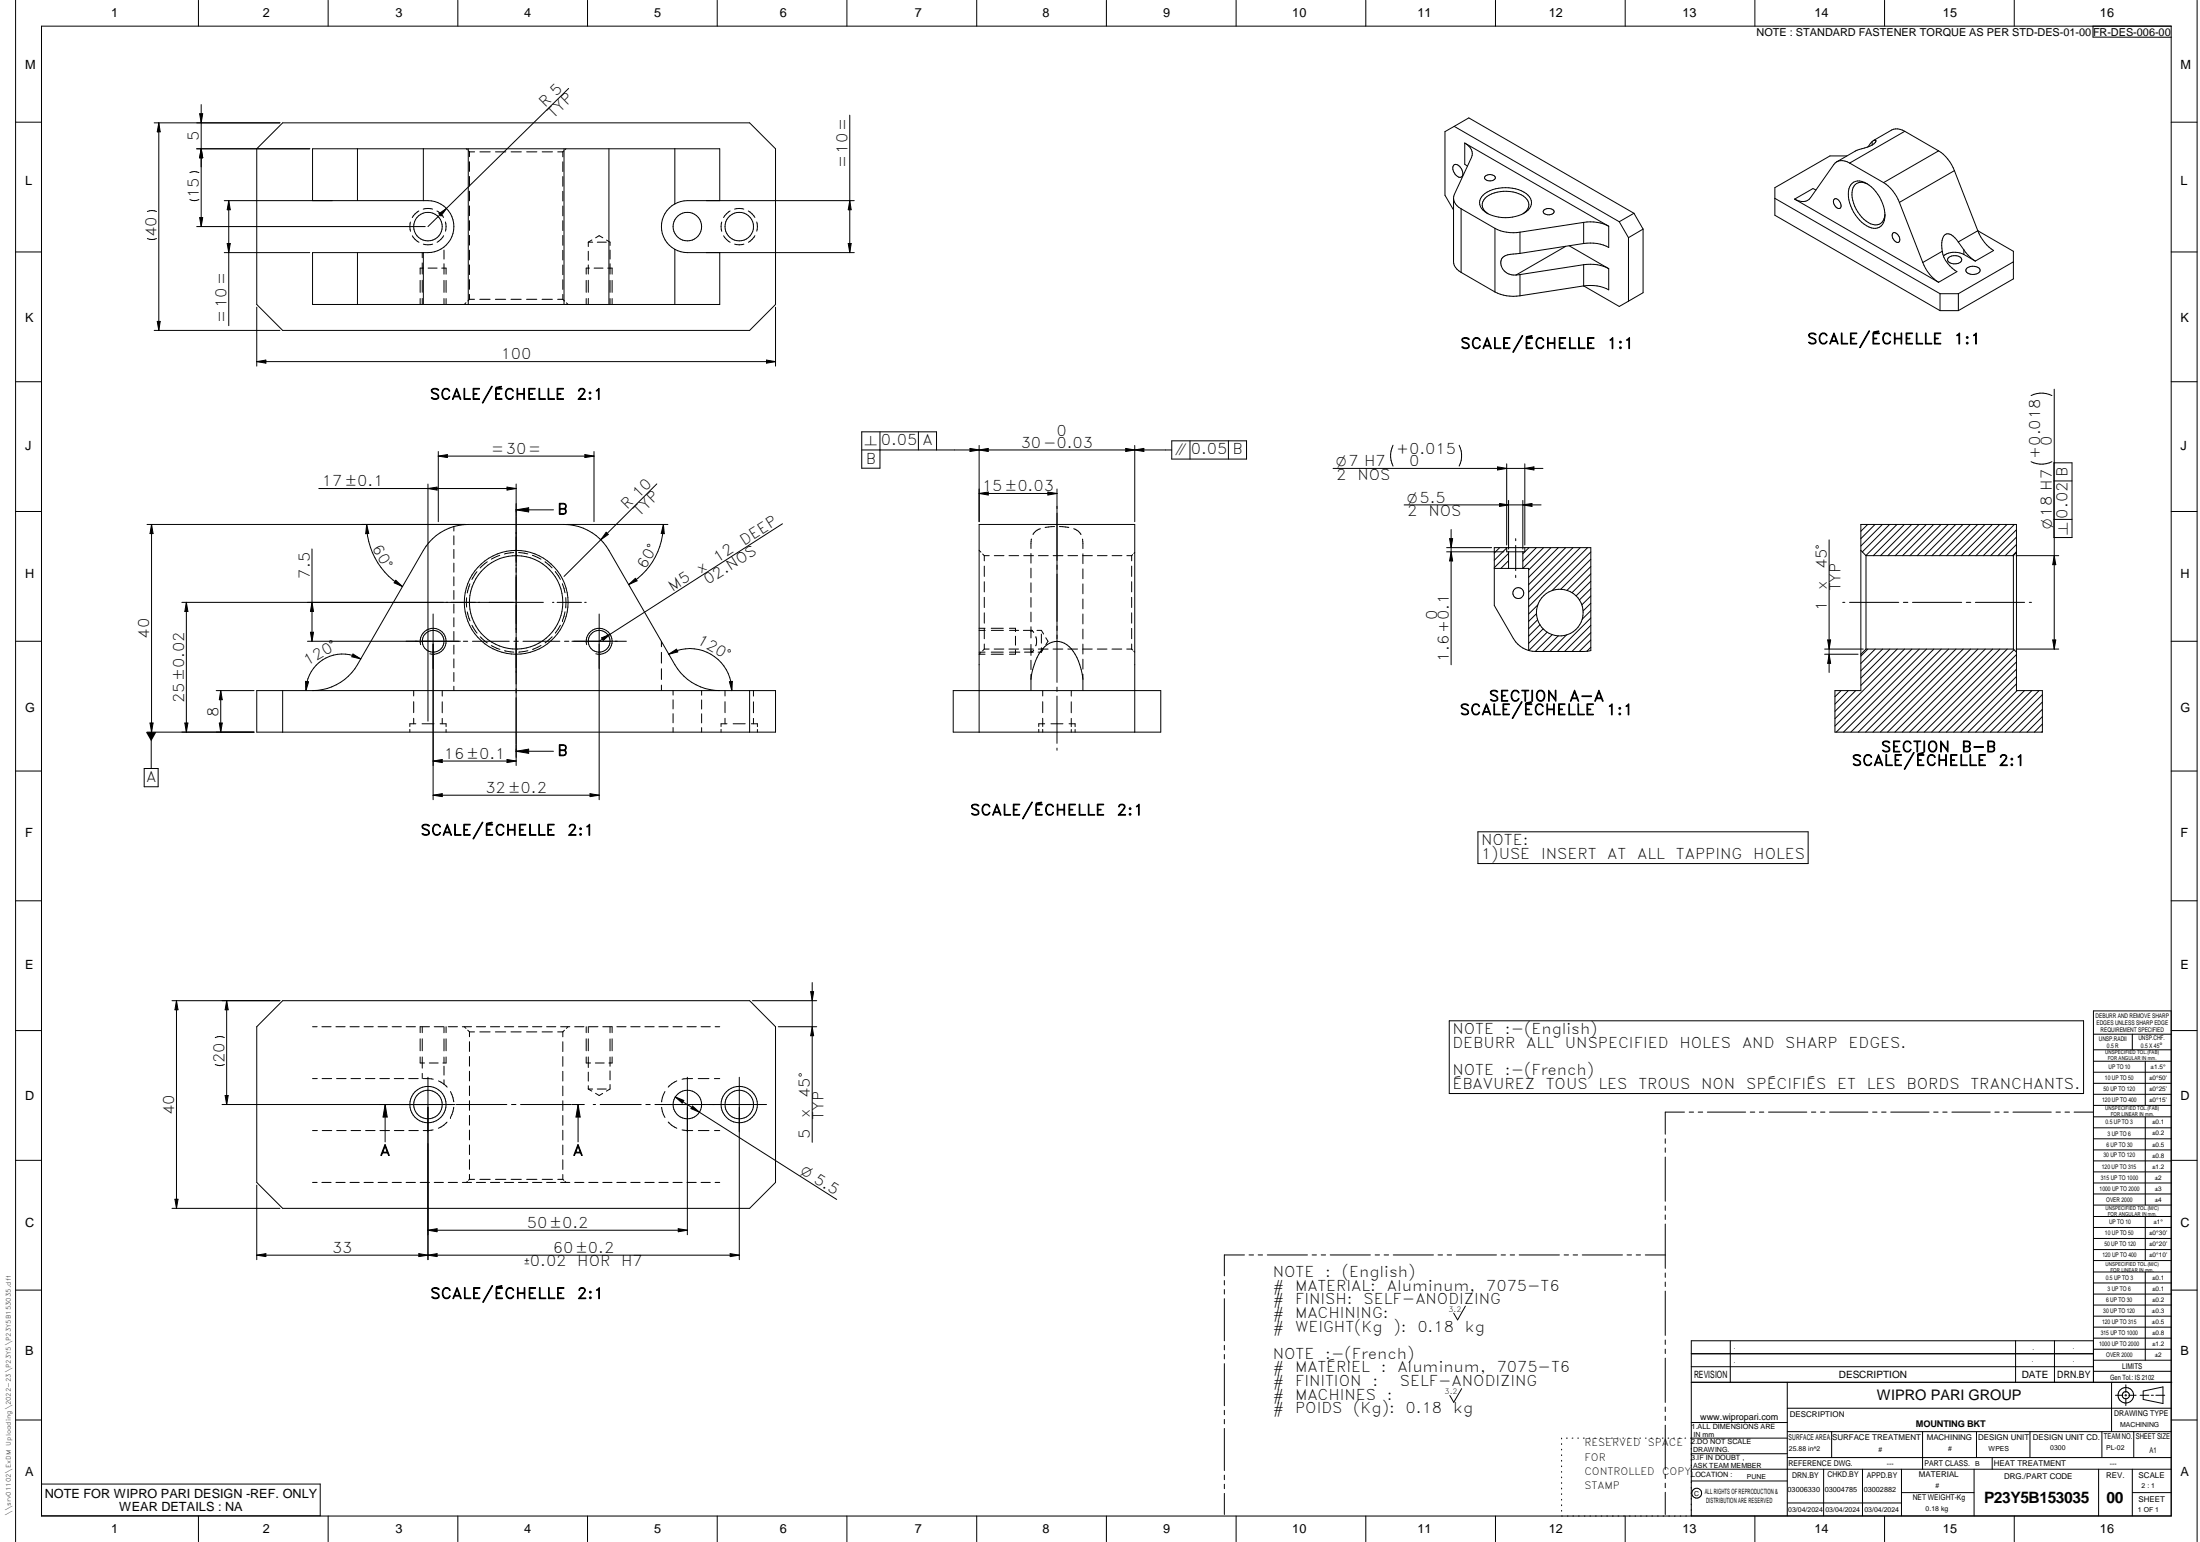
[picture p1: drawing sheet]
<svg xmlns="http://www.w3.org/2000/svg" width="848mm" height="594mm" viewBox="0 0 848 594" stroke-linecap="round" stroke-linejoin="round" font-family="sans-serif">
<g fill="none" stroke="#000" stroke-width=".39">
<path d="M6 .1v593.9M16 10.1h821v574h-821zM76.5 .1v10M126.5 .1v10M176.5 .1v10M226.5 .1v10M276.5 .1v10M326.5 .1v10M376.5 .1v10M426.5 .1v10M476.5 .1v10M526.5 .1v10"/>
<path d="M576.5 .1v10M626.5 .1v10M676.5 .1v10M726.5 .1v10M776.5 .1v10M806.8 10.1v4.2l30.2 .1M847 .1v593.9M219.2 34.1l-54.2 53.2M6 47.1h10M59.4 47.3h48.5M61.2 47.3v80M61.2 47.3l.6 3.5h-1.2z"/>
<path d="M75.8 57.3h43.6M77 43.8h1.1l-.5 3.5zM77.6 40.3v47M77.6 57.3l.5 3.5h-1.1zM99 57.3l10-10h180l10 10v60l-10 10h-180l-10-10zM137.8 57.3v20M163.2 57.3h-42.7v20h42.7M163.2 57.3h96.9M163.2 57.3v20M179.8 57.3l.3 .4M180.5 57.3v60M180.6 58.1l.4 .4"/>
<path d="M181 58.5v1.9M181 58.5h2M185 58.5h4M191 58.5h4M197 58.5h4M203 58.5h4M209 58.5h4M215 58.5h2M217 58.5v1.9M217.3 58.1l-.3 .4M217.4 57.3v60M218.2 57.3l-.4 .4"/>
<path d="M234.7 57.3v60M260.1 57.3h17.4v20M260.1 57.3v21.3M327.6 44.4v52.9M560.6 48.7l-3.6 2v24.5l3.3 5.7M560.6 48.7l5.6-3.3 63.7 36.8M560.6 48.7l63.6 36.7M564.6 55.1v8.2l1.1 .7M564.6 55.1l55.5 32.1M564.6 55.1a4.4 4.4 0 0 1 2.6 5.6l-6.5 14.1-.4 1.6M721.7 54.5l-1.6 2.1M721.7 55.9l-6.2 2.1-7.5 4.4"/>
<path d="M721.7 54.5v1.4M722.2 54.2l.6-.2 .3 .4-1.4 1.5M722.2 54.2l-.5 .3M734.3 50.6l13 7.5M734.3 50.6l-21.3 12.2M734.3 50.6l-1.9-.8a4.3 4.3 0 0 0-3.2 .3l-7.1 4.1M747.3 58.1l-21.2 12.3M747.3 58.1a15.5 15.5 0 0 1 6.1 7.6M837 47.1h10M73.2 66.5a3.8 3.8 0 0 1 3.5 0M76.7 76.9a3.8 3.8 0 0 1-3.5 0M86.4 77.3h41.7"/>
<path d="M88.2 77.3l.6 3.5h-1.2zM88.2 77.3v48.2M163.2 77.3a10.1 10.1 0 0 1 11.8 10 10.1 10.1 0 0 1-11.8 10M181 62.3v3.7M181 68v3.7M181 73.7v3.7M181 79.3v3.8M217 62.4v3.7M217 68v3.8M217 73.7v3.7M217 79.4v3.7M260.1 78.6a10 10 0 0 0 0 17.5"/>
<path d="M327.6 77.3l.5 3.5h-1.1zM329.3 77.3h-64.3a10.3 10.3 0 0 0-4.9 1.3M560.3 76.4v24.4a5.1 5.1 0 0 0 2.9 4.1M560.3 63.7a1.68 1.68 0 0 1 2.6 .6 2.58 2.58 0 0 1 .3 4 3.4 3.4 0 0 1-2.9-4.6zM560.3 76.4a5 5 0 0 0 2.9 4M571.7 75.2a14.5 14.5 0 0 1 17.3 0 4.1 4.1 0 0 1-1.6 7 14.8 14.8 0 0 1-15.7-1.2 3.8 3.8 0 0 1 0-5.8zM572.6 67.8a2.57 2.57 0 0 1 3.9 .7 2.42 2.42 0 0 1-4.2 0zM684.2 76.4l63.7 36.8M691.8 76.7l55.5 32.1M700 73.2l-1.1-.6-7.1 4.1M707 76.9a1.35 1.35 0 0 1 2.1 .7l.5 1.1a1.11 1.11 0 0 1-.3 1.6 1.11 1.11 0 0 1-1.6-.5l-.9-1.6zM708 62.4l-1.1 1-9 12.8a4.4 4.4 0 0 1-6.1 .5"/>
<path d="M708 62.4a4.9 4.9 0 0 1 5 .4M712 60.1h-6.6l-21.2 12.2v10.6l63.7 36.8M713 62.8l13.1 7.6M714 70.7a5 5 0 0 1 6.5 .6 14.9 14.9 0 0 1 5.9 13.6 4.1 4.1 0 0 1-6.8 2.1 14.8 14.8 0 0 1-6.9-14.2zM719.9 70.9a3.7 3.7 0 0 0-4-.3 3.7 3.7 0 0 0-1.9 3.5 13.2 13.2 0 0 0 8 12.4 3.6 3.6 0 0 0 4.6-4M726.1 70.4a15.5 15.5 0 0 1 6.1 7.6M732.2 78l9 23.1M753.4 65.7l-21.2 12.3M753.4 65.7l9 23.2M6 97.1h10M56.8 81.5a4.2 4.2 0 0 1 3.5 0M56.8 91.9a4.2 4.2 0 0 0 3.5 0"/>
<path d="M75.8 87.3h88.1M77 83.8h1.1l-.5 3.5zM86.4 97.3h33M87.6 93.8h1.2l-.6 3.5zM137.8 97.3v20M158.2 85.6l-.2 1.7 .2 1.8M159 90.8l1 1.4 1.5 1.1M161.5 81.3l-1.5 1.1-1.1 1.4M162.8 97.3v2M163.2 80.6l1.8-.3 1.8 .3M163.2 97.3h-42.7v20h42.7M163.2 97.3v20"/>
<path d="M166.8 94.1l-1.8 .2-1.8-.2M168.4 81.3l1.5 1.1 1.1 1.4M169.2 82.3l2.9-2-2.1 2.9zM171 90.8l-1.1 1.4-1.4 1.1M171.2 96.4v3.4M171.7 85.5l.3 1.8-.3 1.8M181 85v3.8M181 90.7v3.7M181 96.4v3.7M217 85v3.8M217 90.7v3.8M217 96.4v3.8"/>
<path d="M226.8 93.3h1.7M226.8 93.3v1.7M226.8 96.8v3.5M228.2 92.5l-1.4 .8M230.3 93.3h3.4M232.4 91.6l-1.4-.8-1.4 .8M233.8 92.5l1.4 .8v1.3M235.2 96.4v3.4M260.1 96.1v21.2M260.1 96.1a10.3 10.3 0 0 0 4.9 1.2h64.3M277.5 97.3v20h-17.4M278.2 85.6l-.2 1.7 .2 1.8"/>
<path d="M278.9 90.8l1.1 1.4 1.5 1.1M281.4 81.3l-1.4 1.1-1.1 1.4M283.2 80.6l1.8-.3 1.7 .3M286.8 94.1l-1.8 .2-1.8-.2M288.5 81.3l1.4 1.1 1.1 1.4M291 90.8l-1.1 1.4-1.4 1.1M291.7 85.5l.3 1.8-.3 1.8M327 93.8h1.1l-.5 3.5zM563.2 80.4v24.5M563.2 80.4l13.1 7.6M576.3 88v24.5M576.3 88a15.6 15.6 0 0 0 9.6 1.5"/>
<path d="M585.9 97.6l-1.5 .2a6.5 6.5 0 0 0-5.4 1.8 4.8 4.8 0 0 0 5.4 6.4M585.9 89.5v8.1M587.1 82.4a3.8 3.8 0 0 0 2.3-3.4 3.8 3.8 0 0 0-2.1-3.4 13.2 13.2 0 0 0-14.8 .7 3.7 3.7 0 0 0 1.2 6.1M595.2 80.9a2.66 2.66 0 0 1 3.9 .6 2.42 2.42 0 0 1-4.2 0zM603.5 94.9l-19.1 11.1M604.9 94.7l15.2 8.8M610.5 85.7v8.1M610.5 93.8l-24.6 3.8M610.5 85.7a15.6 15.6 0 0 1 9.6 1.5M610.5 85.7l-24.6 3.8M620.1 87.2v8.1a15.2 15.2 0 0 0-9.6-1.5M624.2 85.4l3.6 6.2"/>
<path d="M627.8 91.6v24.4M629.9 82.2l-5.7 3.2M629.9 82.2l3.5 6.1M633.4 88.3l-5.6 3.3M633.4 88.3v24.5l-5.6 3.2M729.6 89.9a1.45 1.45 0 0 1 2.2 .7l.5 1.1a1.11 1.11 0 0 1-.4 1.6 1.11 1.11 0 0 1-1.5-.5l-.9-1.5zM748.7 96.8a11.8 11.8 0 0 0 5.7 7.8l-7.1 4.2M748.7 96.8l-7.5 4.3M751 99.5a3.7 3.7 0 0 1 5.2 .2 1.87 1.87 0 0 1-2.5 1.9l-1.9-.3a1.27 1.27 0 0 1-.8-1.8zM754.9 93.2l-2-2.2a2.35 2.35 0 0 0-2.7-.8 2.35 2.35 0 0 0-1.5 2.4v4.2M754.9 93.2l2.1 3.1M757 98l4.4 2.6"/>
<path d="M757 96.3v1.7M757 98a7.3 7.3 0 0 0-7.8 .6M757 96.3l1.7 2 2.7 2.3M762.4 88.9l13.7 7.9v10.6l-21.2 12.3M762.4 88.9l-7.5 4.3M762.4 88.9a15.5 15.5 0 0 0 6.1 7.6l-7.1 4.1M837 97.1h10M99 118.4v22.7M162 108v4.6M162 115v2.3M162.8 101.3v4.3M162.8 108v4.6"/>
<path d="M162.8 115v2.3M163.2 117.3h96.9M163.2 103.3h-1.2v2.3M165 103.3h3.5M170.3 103.3h1.7v2.3M171.2 101.6v4M171.2 108v4.6M171.2 115v2.3M172 108v4.6M172 115v2.3M179.6 116.6l-.6 .7M181 102.1v3.7"/>
<path d="M181 107.7v3.8M181 113.4v1.9M181 115.3h1.9M181 115.3l-.7 .7M185 115.3h3.9M191 115.3h3.9M197 115.3h3.9M203 115.3h3.9M209 115.3h3.9M215 115.3h2M217 115.3l.6 .7M217 102.1v3.7"/>
<path d="M217 107.8v3.7M217 113.5v1.8M218.4 116.7l.6 .6M226 108v4.6M226 115v2.3M226.8 102.1v3.5M226.8 108v4.6M226.8 115v2.3M227.2 103.3h-1.2v2.3M229 103.3h3.5M234.3 103.3h1.7v2.3M235.2 101.6v4"/>
<path d="M235.2 108v4.6M235.2 115v2.3M236 108v4.6M236 115v2.3M299 118.4v22.7M563.2 104.9l13.1 7.6M576.3 112.5a15.6 15.6 0 0 0 9.6 1.5M585.9 105.8v8.2M585.9 105.8l-1.5 .2M610.5 102v8.2M610.5 102a15.2 15.2 0 0 1 9.6 1.5M610.5 102l-24.6 3.8"/>
<path d="M610.5 110.2l-24.6 3.8M610.5 110.2l13.7 7.9 3.6-2.1M620.1 103.5v8.2a15.2 15.2 0 0 0-9.6-1.5M741.2 101.1a15.5 15.5 0 0 0 6.1 7.7M747.9 113.2v6.5M747.9 113.2h7M747.9 119.7h7M754.9 113.2v6.5M758.1 103.4a3.6 3.6 0 0 1 5.2 .6 2.65 2.65 0 0 1-3.6 1.7l-.6-.2a1.29 1.29 0 0 1-1.1-.8 1.29 1.29 0 0 1 .1-1.3zM776.1 100.9l-21.2 12.3M59.4 127.3h48.5M60.6 123.8h1.2l-.6 3.5z"/>
<path d="M99 139.3l3.5-.6v1.2zM99 139.3h200M295.5 138.7l3.5 .6-3.5 .6zM6 147.1h10M791 152.4a9 9 0 0 0-8 0M791.9 149.9v100.2M837 147.1h10M169 175.7l3.5-.6v1.2zM169 175.7h60M169 173.9v27.1M225.5 175.1l3.5 .6-3.5 .6zM229 173.9v27.1"/>
<path d="M332.2 173.4h119.5M339.2 166.4v14h-7v-14h28.8v7M354 166.4v7M373.9 172.8l7.1 1.1v-1.1l-7.1 1.1zM377.4 171.6v29.4M434 172.8v1.1l6.9-1.1v1.1zM437.4 171.6v29.4M451.7 169.8h28.8v7.1h-28.8zM458.7 169.8v7.1M473.5 169.8v7.1M537 171.5a9 9 0 0 0 0 8.1M562.5 171.5a9 9 0 0 1 0 8.1"/>
<path d="M577.3 179.9l3.5 .6-3.5 .6zM580.8 178.7v31.3M587.8 178.7v31.3M791 177.9a9 9 0 0 1-8 0M791.8 178.3h6.9v28.8h-6.9zM6 197.1h10M122.9 188.2h76.1M165 186.5v91.3M165 188.2l3.5-.5v1.1zM195.5 187.7l3.5 .5-3.5 .6zM199 186.5v108.4M199 196.4h14.4"/>
<path d="M199 196.4l4.8-.8v1.6zM253.2 186.4l-35.8 35.7M377.4 190.1l3.6-.5v1.1zM377.4 190.1h30.1M403.9 189.6l3.6 .5-3.6 .6zM407.5 188.4v74.5M513.9 180.5h80.9M541.3 194.5h52.8M578.1 194l3.4 .5-3.4 .6zM581.5 192.8v18.7M587 194.5l3.5-.5 .1 1.1zM587 192.8v18.7"/>
<path d="M587.8 180.5l3.5-.6v1.2zM791.8 185.3h6.9M837 197.1h10M56.7 202.1h122.8M58.4 202.1l.6 3.5h-1.2zM58.4 202.1v80M120.3 211.5v35.6M141.4 202.1a27.7 27.7 0 0 0 13.8 23.9M141.4 202.1l.8 3.4-1.2 .1zM174.9 202.9l5.6-.8h36.9a20.2 20.2 0 0 1 17.3 9.9l25.4 44.1a20.1 20.1 0 0 0 17.4 10M174.9 202.9a20 20 0 0 0-11.7 9.1l-25.4 44.1a20.1 20.1 0 0 1-17.3 10M175 202.9v1.7"/>
<path d="M175 206.4v3.5M175 211.7v3.4M175 217v3.4M187.8 216.5l-2.7 2.3M192.7 214l-3.3 1.4M198 212.9l-3.6 .5M199.9 212.9l3.6 .5M205.2 214l3.3 1.4M210.1 216.5l2.7 2.3M218.5 202.1h39M233.7 205.1l.8 .8-2.9 2zM255.7 202.1a26.8 26.8 0 0 1-13.3 23.1"/>
<path d="M255.7 202.1l.4 3.5-1.2-.1zM301.6 201.8l-70.6 45.3M377.4 212l.7 .7M378.8 213.4l.6 .7M379.4 214.1v2M379.4 218.1v4M379.4 214.1h1.9M383.3 214.1h3.7M389 214.1h3.7M394.6 214.1h3.8M397.4 213.2v3.8M397.4 218.9v3.7"/>
<path d="M397.6 207.6l-.2 3.7M400.3 214.1h3.8M401.1 203.7l-1.9 1-1 1.2M406 214.1h3.7M406.5 202.9l-3.6 .3M408.4 202.9l3.6 .3M411.7 214.1h3.7M413.9 203.7l1.8 1 1 1.2M417.3 207.7l.1 3.7M417.4 214.1h3.7M417.4 213.4v3.8M417.4 219.2v3.8"/>
<path d="M423 214.1h3.8M428.7 214.1h3.8M434.4 214.1h1.8M436.2 214.1v2M436.2 218.1v4M436.6 213.7l-.4 .4M437.4 212.9l-.3 .3M557.7 212.6h22.1M557.7 211h17.3M558.8 207.5h1.2l-.6 3.5zM559.4 212.6l.6 3.5h-1.2zM559.4 204v52.1"/>
<path d="M576 219h13.3v31.6M576 211h37.2v39.7l-2.7 .3h-18.4a9.9 9.9 0 0 1-8.7-5l-7.4-12.7zM578.1 211l-2.1 2.1M580.8 211.1l-4.8 4.8M581.5 216l-2.9 3M581.5 218.9l-.1 .1M581.5 213.2l-5.5 5.5M581.5 212.6v6.4M584.3 207.5v.8M584.3 210.1v9.7M587.8 211v1.6h-7v-1.6M589.4 211l-2.4 2.4"/>
<path d="M592.2 211l-5.2 5.2M595 211l-8 8v-6.4M597.9 211l-8.6 8.6M600.7 211l-11.4 11.4M603.5 211l-14.2 14.3M606.4 211l-17.1 17.1M609.2 211l-19.9 19.9M612 211l-22.7 22.7M613.2 218.3l-9.1 9.2M613.2 215.5l-11.6 11.5M613.2 212.6l-14.9 14.9M705.1 208v51.1"/>
<path d="M717.3 202.1h60v64h10v16h-80v-16h10zM717.3 212l2 2.1M719.3 214.1h56.8M719.3 214.1v36M720 202.1l-2.7 2.6M722.8 202.1l-5.5 5.4M725.6 202.1l-8.3 8.3M728.4 202.1l-10.5 10.5M731.3 202.1l-12 11.9M734.1 202.1l-12 12M736.9 202.1l-12 12M739.8 202.1l-12 12"/>
<path d="M742.6 202.1l-12 12M745.4 202.1l-12 12M748.2 202.1l-11.9 12M751.1 202.1l-12 12M753.9 202.1l-12 12M756.7 202.1l-12 12M759.5 202.1l-11.9 12M762.4 202.1l-12 12M765.2 202.1l-12 12M768.1 202.1l-12.1 12M770.9 202.1l-12 12M773.7 202.1l-12 12"/>
<path d="M776.1 214.1v36M776.5 202.1l-12 12M777.2 214.1h16.4M777.3 212.9l-1.2 1.2M777.3 209.8l-4.3 4.3M777.3 204.1l-9.9 10M777.3 206.9l-7.1 7.2M777.3 212.6l-1.5 1.5M791.8 200.1h6.9M791.9 214.1l.6 3.5h-1.2zM70.1 232.1h139.4M71.8 232.1v50"/>
<path d="M71.8 232.1l.6 3.5h-1.2zM120.3 232.1l.6 3.5h-1.2zM152.6 223.6l2.6 2.4-3.3-1.5zM167 236.6v71.5M175 222.2v3.5M175 227.5v3.4M175 232.7v3.5M175 238v3.5M179.9 230.3v3.6M180.1 235.8l1.1 3.4M181.1 225l-1 3.4M183.9 220.3l-2 3"/>
<path d="M213 232.1h.5M214 220.2l2 3M214.8 232.1h9.4M216.8 224.9l1 3.5M216.8 239.1h.1M217.8 235.7l-1 3.4M218.1 230.3v3.5M218.1 233.8h.1M225.4 232.1h.6M231 236.6v71.5M242.4 225.2l2.5-2.4 .7 1zM379.4 224.1v3.9"/>
<path d="M379.4 230.1v4M379.4 236.1v4M397.4 224.5v3.8M397.4 230.2v3.7M397.4 235.8v3.8M417.4 225v3.8M417.4 230.8v3.8M417.4 236.6v3.8M436.2 224.1v3.9M436.2 230.1v4M436.2 236.1v4M584.3 221.6v.9"/>
<path d="M592.3 236.4l-3 3M592.8 238.8l-3.5 3.4M592.8 233l-3.5 3.6M613.2 226.8l-4.4 4.3M613.2 229.6l-3.4 3.4M613.2 223.9l-5.6 5.7M613.2 221.1l-7.2 7.2M613.2 232.4l-3 3M613.2 235.2l-3.3 3.4M613.2 238.1l-12.9 12.9M710.4 232.1h.8M713 232.1h18.9"/>
<path d="M733.7 232.1h1.8M737.2 232.1h19M758 232.1h1.7M761.5 232.1h19M782.3 232.1h.8M6 247.1h10M118.5 247.1h59M119.7 243.6h1.2l-.6 3.5zM136.1 252l3 1.9-3.5-.9zM139.1 253.9a14.1 14.1 0 0 0-21.2 12.2M162.1 248.4a5 5 0 0 1 4.4-6.3 5 5 0 0 1 5.4 5.4 5 5 0 0 1-6.2 4.4M175 243.3v3.5"/>
<path d="M175 248.5v3.5M175 253.8v3.5M175 259.1v3.5M178.6 247.1h1.7M181.9 240.9l2 3M182.1 247.1h14.2M185.1 245.3l2.7 2.4M189.4 248.7l3.3 1.5M194.5 250.7l3.6 .5M198.1 247.1h1.7M201.6 247.1h14.2M203.5 250.7l-3.6 .5"/>
<path d="M208.6 248.7l-3.3 1.5M212.9 245.3l-2.8 2.4M216 240.9l-1.9 3M217.6 247.1h1.7M220.5 247.1h21M226.1 248.4a5 5 0 0 1 4.4-6.3 5 5 0 0 1 5.5 5.4 5 5 0 0 1-6.3 4.4M231.9 245.7l3.3-1.3-2.7 2.4zM255 247.1v2.1M255 251.3v4.2M255 257.6v4.2M257.8 252.1l3-2 .5 1.1zM257.8 252.1a16.2 16.2 0 0 1 24.3 14"/>
<path d="M377.4 242.9h2.4M377.4 251.2h2.3M377.4 242.1h2.3M378.1 251.4l-.7 .7h2.3M379.4 250.1l-.6 .6M379.4 242.1v4M379.4 248.1v2M379.4 250.1h1.9M382.1 252.1h4.7M382.1 251.2h4.7M382.1 242.1h4.7M382.1 242.9h4.7"/>
<path d="M383.2 250.1h3.8M388.9 250.1h3.7M389.1 251.2h4M389.1 242.1h2.4v1.2M389.2 242.9h3.5M391.5 250.4v1.7h-2.4M391.5 245.1v3.5M394.5 242.9h3.4M394.6 250.1h3.8M394.9 251.2h3.5M397.4 243.4l.3-.5 .8 .8M397.4 241.5v4.3"/>
<path d="M397.4 248.3v4.2M397.4 254.4v3.6M397.4 259.8v6.3M398.5 250.5l-.7 .7h-.3l-.1-.5M399.3 245.3l.3 2.3-.3 1.2M399.8 242.9h1.6l.9 1.4M400.2 251.2h1.2M400.3 250.1h3.7M401.4 244.3v3.5M401.4 249.6v1.6M402.3 249.9l-.9 1.3M403.1 245.7l.9 1.4-.9 1.4"/>
<path d="M405.9 250.1h3.8M411.6 250.1h3.8M417.3 250.1h3.7M417.4 242.4v3.8M417.4 248.2v3.8M417.4 254v3.8M417.4 259.8v6.3M423 250.1h3.7M428.7 250.1h3.7M434.3 250.1h1.9M436.2 250.1l.4 .3M436.2 242.1v4"/>
<path d="M436.2 248.1v2M437 250.9l.4 .3M593.6 240.7l-4.3 4.4M594.9 242.3l-5.6 5.6M596.4 243.5l-7 7.1M598.3 244.5l-6.5 6.5M600.7 245l-6 6M603.9 244.6l-6.4 6.4M613.2 240.9l-10.1 10.1M613.2 249.4l-1.5 1.5M613.2 243.8l-7.2 7.2M613.2 246.6l-4.4 4.4"/>
<path d="M703.4 250.1h14.9M703.4 252.1h12.9M704.6 246.5h1.1l-.6 3.6zM705.1 252.1l.6 3.5h-1.1zM719.3 250.1h56.8M719.3 250.1l-2 2M720 250.1l-2.7 2.7M722.9 250.1l-5.6 5.5M725.7 250.1l-8.4 8.3M728.5 250.1l-11.2 11.1M731.4 250.1l-14.1 14M734.2 250.1l-26.9 26.8"/>
<path d="M737 250.1l-29.7 29.6M739.9 250.1l-32 32M742.7 250.1l-32.1 32M745.5 250.1l-32 32M748.3 250.1l-32 32M751.2 250.1l-32 32M754 250.1l-32 32M756.8 250.1l-32 32M759.6 250.1l-32 32M762.5 250.1l-32 32M765.3 250.1l-32 32M768.1 250.1l-32 32"/>
<path d="M770.9 250.1l-31.9 32M773.8 250.1l-32 32M776.1 250.1l1.2 1.1M776.4 250.3l-31.8 31.8M777.2 250.1h16.4M777.3 252.2l-29.9 29.9M777.3 255l-27 27.1M777.3 257.8l-24.2 24.3M791.3 246.5h1.2l-.6 3.6zM837 247.1h10M57.8 278.6h1.2l-.6 3.5zM71.2 278.6h1.2l-.6 3.5z"/>
<path d="M83.4 266.1h14.5M84.5 278.6h1.2l-.6 3.5zM85.1 266.1v16M85.1 266.1l.6 3.5h-1.2zM99 266.1h200v16h-200zM109 266.1v16M117.8 262.5l1.2 .2-1.1 3.4zM159.5 266.1v2M159.5 270.3v4.3M159.5 276.7v2.1M160.3 278.8h-2.3v1.1M162.7 278.8h4.6"/>
<path d="M169.7 278.8h2.3v1.2M170.5 266.1v2.1M170.5 270.4v4.2M170.5 276.8v2M175 264.4v1.7M255 263.9v2.2M259.5 266.1v1.7M259.5 269.6v3.5M259.5 275v3.5M270.5 266.1v1.7M270.5 269.7v3.5M270.5 275v3.5"/>
<path d="M279.5 266.1v2M279.5 270.3v4.3M279.5 276.7v2.1M280.2 278.8h-2.2v1.1M281.2 262.6l1.1-.1-.2 3.6zM282.6 278.8h4.7M289 266.1v16M289.6 278.8h2.4v1.2M290.4 266.1v2.1M290.4 270.4v4.2M290.4 276.8v2M367.5 266.1h80v16h-80z"/>
<path d="M397.4 261.7a19.3 19.3 0 0 1 6.2-13.3 6.9 6.9 0 0 1 10.1 2.6l1.4 2.3 1.1 2.8 1.2 5.6M402 266.1v2M402 270.3v4.3M402 276.7v3.2M402.7 278.8h-2.3v1.1M405.1 278.8h4.6M407.5 264.7v1.7M407.5 268.2v18.2M412.1 278.8h2.3v1.2M413 266.1v2.1M413 270.4v4.2M413 276.8v3.2"/>
<path d="M709.7 266.1l-2.4 2.3M712.5 266.1l-5.2 5.2M715.3 266.1l-8 8M777.3 260.6l-21.4 21.5M777.3 263.5l-18.6 18.6M777.6 266.1l-16 16M780.4 266.1l-16 16M783.3 266.1l-16.1 16M786 266.1l-15.9 16M787.3 278.9l-3.1 3.2M787.3 267.6l-14.4 14.5M787.3 270.5l-11.6 11.6"/>
<path d="M787.3 273.3l-8.7 8.8M787.3 276.1l-5.9 6M6 297.1h10M55.6 296.1h5.4v7h-5.4zM56.7 282.1h41.2M58.3 282.1v14M158 281v1.1M167 293.2h32M167 293.2l3.5-.6v1.2zM172 281.1v1M195.5 292.6l3.5 .6-3.5 .6zM199 289.4l4.8-.8v1.6z"/>
<path d="M199 289.4h14.4M259.5 280.3v1.8M270.5 280.3v1.8M278 281v1.1M292 281.1v1M400.4 281v1.1M402 281v1.1M407.5 288.2v.9M413 281.1v1M414.4 281.1v1M437.4 282.1v-80h-60v80M787.3 281.8l-.3 .3"/>
<path d="M837 297.1h10M167 306.4l3.5-.6v1.1zM167 306.4h64M227.5 305.8l3.5 .6-3.5 .5zM569.7 320.5h127.3v12.2h-127.3zM6 347h10M837 347h10M313.1 378.5v61.6M6 397h10M66.3 385.5h41.6M68 385.5v80M68 385.5l.6 3.5h-1.2z"/>
<path d="M83 399.8a3.9 3.9 0 0 1 3.5 0M87.4 385.5v40M87.4 385.5l.6 3.5h-1.2zM109 385.5h180l10 10.1v59.9l-10 10h-180l-10-10v-59.9zM120.5 395.6h1.8M124.1 395.6h3.5M129.5 395.6h3.6M134.9 395.6h3.6M140.3 395.6h3.6M145.8 395.6h3.5M151.2 395.6h3.5M156.5 395.6h3.6"/>
<path d="M162.8 395.6v2.2M165.6 395.6h-3.6v2.2M167.4 395.6h3.5M171.2 395.6v2.3M172 395.6v2.2M172.8 395.6h3.6M178.2 395.6h3.6M179 395.6l.6 .6M180.3 396.9l.7 .7M181 397.6h1.9M181 397.6v1.8M183.6 395.6h3.6"/>
<path d="M185 397.6h3.9M189.1 395.6h3.5M191 397.6h3.9M194.5 395.6h3.5M197 397.6h3.9M199.9 395.6h3.6M203 397.6h3.9M205.3 395.6h3.6M209 397.6h3.9M210.7 395.6h3.5M215 397.6h2M216.1 395.6h3.6"/>
<path d="M217 397.6v1.9M217.6 396.9l-.6 .7M219 395.6l-.7 .6M221.5 395.6h3.6M226 395.6v2.2M226.8 395.6v2.2M226.9 395.6h3.6M232.4 395.6h3.5l.1 2.2M235.2 395.6v2.3M237.8 395.6h3.5M243.2 395.6h3.6M248.6 395.6h3.6"/>
<path d="M254 395.6h3.6M259.4 395.6h3.6M264.8 395.6h3.6M270.3 395.6h3.5M275.7 395.6h1.8M290 385.5h24.8M300 395.6h14.8M312.5 382.1h1.1l-.5 3.4zM313.1 395.6l.5 3.4h-1.1zM558.7 393.3h244.5v28h-244.5zM807 398.4h30M822 398.4v6.1"/>
<path d="M837 397h10M837 389.5h-30v143.1M83 410.1a3.9 3.9 0 0 0 3.5 0M120.5 415.5h1.8M124.2 415.5h3.6M129.8 415.5h3.6M135.3 415.5h3.7M140.9 415.5h3.6M146.4 415.5h3.7M152 415.5h3.7M157.6 415.5h3.6M162 407.2v2.3h1.7"/>
<path d="M162 400.2v4.6M162.8 400.2v4.6M162.8 407.2v4.3M162.8 413.6v1.9M163.1 415.5l3.9 .3M165 415v70.3M165.5 409.5h3.4M169 416.4l2.1 1.2 1.3 1.2M171.2 400.3v4.6M171.2 407.2v2.3M171.2 410.8v3.4M171.2 416v1.7"/>
<path d="M172 400.2v4.6M172 407.2v2.3h-1.3M181 401.3v3.8M181 407v3.8M181 412.7v3.7M181 418.4v3.7M217 401.4v3.7M217 407.1v3.7M217 412.8v3.7M217 418.4v3.7M226 400.2v4.6M226 407.2v2.3h1.7"/>
<path d="M226.8 419.6h1.7M226.8 400.2v4.6M226.8 407.2v4.1M226.8 413v3.5M226.8 418.3v1.3M226.8 419.6l1.3 .8M229.5 409.5h3.4M230.3 419.6h3.4M235.2 400.3v4.6M235.2 407.2v3.6M235.2 412.6v3.5M235.2 417.8v1.8l-1.4 .8"/>
<path d="M236 400.2v4.6M236 407.2v2.3h-1.3M260.9 416.4l-2 1.2-1.3 1.2M265 415v60.7M267 415.5l-4.1 .3M269.2 415.5h4.1M275.4 415.5h2.1M285 415v70.3M807 404.5h30M807 408.9h30M807 413.1h30M807 417.4h30"/>
<path d="M827 408.9v17M85.6 425.5h89.9M86.8 422.1h1.2l-.6 3.4zM120.5 435.6h1.8M124.2 435.6h3.7M129.8 435.6h3.6M135.3 435.6h3.7M140.9 435.6h3.7M146.5 435.6h3.7M148.5 425.5l.8 4.9h-1.6zM148.5 425.5v14.4M152 435.6h3.7"/>
<path d="M157.6 435.6h3.6M167 435.3l-3.8 .3M172.3 432.3l-1.2 1.2-2.1 1.2M173.7 430.5h.1M173.7 420.5l1.2 4M174.9 426.6l-1.2 3.9M175.9 425.5h19.5M181 424.1v3.7M181 429.7v3.8M181 435.4v3.8M197.2 425.5h1.7M200.7 425.5h19.5"/>
<path d="M217 424.1v3.7M217 429.8v3.7M217 435.4v3.8M220.4 425.5h4.9M222.8 425.5l.8 4.9h-1.6zM222.8 425.5v14.4M228.7 425.5h.9M229.6 421.2l1.4 .9 1.3-.8M231.4 425.5h15.8M249 425.5h1.7M252.5 425.5h43M255.1 426.6l.2 1.5 1 2.4"/>
<path d="M256.3 420.5l-1 2.5-.2 1.5M257.6 432.3l1.3 1.2 2 1.2M260.3 422.6l9.3 5.9M260.3 422.6l3.3 1.4-.6 1zM262.9 435.3l4.1 .3M267 426.1l2.6 2.4-3.2-1.4zM269.2 435.6h4.1M269.6 428.5l52.9 33.6M275.4 435.6h2.1M641.9 438.7v1.8M649.4 428.5h-7.5v8.5M651.2 428.5h1.7"/>
<path d="M654.6 428.5h1.8M658.2 428.5h14.7M674.7 428.5h1.7M678.2 428.5h1.7M681.7 428.5h14.8M698.3 428.5h1.7M701.8 428.5h1.7M705.3 428.5h14.7M721.9 428.5h1.7M725.3 428.5h1.8M728.9 428.5h14.7M745.4 428.5h1.7"/>
<path d="M748.9 428.5h1.7M752.4 428.5h14.8M769 428.5h1.7M772.5 428.5h1.7M776 428.5h14.7M792.6 428.5h1.7M796 428.5h1.8M799.5 428.5h7.4M807 421.6h30M807 425.9h30M807 430.3h30M807 434.5h30"/>
<path d="M807 438.7h30M827 430.3v34M6 447h10M99 456.6v28.7M120.5 455.5h1.8M124.1 455.5h3.5M129.5 455.5h3.6M134.9 455.5h3.6M140.3 455.5h3.6M145.8 455.5h3.5M151.2 455.5h3.5M156.5 455.5h3.6"/>
<path d="M162 455.5h3.6M167.4 455.5h3.5M172.8 455.5h3.6M178.2 455.5h3.6M180.2 455.1l-.4 .4M181 454.4h2M181 441.1v3.7M181 446.8v3.7M181 452.5v1.9M181 454.4l-.4 .3M183.6 455.5h3.6M185 454.4h4"/>
<path d="M189.1 455.5h3.5M191 454.4h4M194.5 455.5h3.5M197 454.4h4M199.9 455.5h3.6M203 454.4h4M205.3 455.5h3.6M209 454.4h4M210.7 455.5h3.5M215 454.4h2M216.1 455.5h3.6M217 441.2v3.7"/>
<path d="M217 446.8v3.8M217 452.5v1.9M217 454.4l.4 .3M217.8 455.2l.4 .3M221.5 455.5h3.6M226.9 455.5h3.6M232.4 455.5h3.5M237.8 455.5h3.5M243.2 455.5h3.6M248.6 455.5h3.6M254 455.5h3.6M259.4 455.5h3.6"/>
<path d="M264.8 455.5h3.6M270.3 455.5h3.5M275.7 455.5h1.8M641.9 442.3v1.6M641.9 445.8v17M807 443h30M807 447.3h30M807 451.5h30M807 455.8h30M807 460h30M837 447h10M66.3 465.5h41.6"/>
<path d="M67.4 462h1.2l-.6 3.5zM165 474l3.5-.6v1.2zM165 474h100M261.5 473.4l3.5 .6-3.5 .6zM641.9 464.6v1.7M641.9 468.1v1.7M641.9 471.6v17.1M807 464.3h30M807 468.7h30M807 472.9h30M807 477.1h30M827 468.7v16.9"/>
<path d="M6 497h10M99 483.6l3.5-.6v1.1zM99 483.6h186M161.5 483l3.5 .6-3.5 .5zM165 483.6l3.5-.6v1.1zM281.5 483l3.5 .6-3.5 .5zM472 493.4v1.6M472 496.8v1.8M479.7 483.5h-7.7v8M481.5 483.5h1.7M485 483.5h1.7M488.5 483.5h15.5"/>
<path d="M505.8 483.5h1.7M509.3 483.5h1.7M512.8 483.5h15.5M530.1 483.5h1.7M533.6 483.5h1.7M537.1 483.5h15.5M554.4 483.5h1.7M557.9 483.5h1.7M561.4 483.5h15.5M578.7 483.5h1.6M582.2 483.5h1.7M585.6 483.5h15.5"/>
<path d="M603 483.5h1.6M606.4 483.5h1.8M609.9 483.5h15.5M627.2 483.5h1.7M630.7 483.5h1.7M634.2 483.5h7.7M641.9 490.4v1.7M641.9 493.9v1.7M641.9 497.4v17.1M807 481.4h30M807 485.6h30M807 490.1h30"/>
<path d="M807 494.3h30M807 498.6h30M827 490.1v33.9M837 497h10M472 500.3v16.3M472 518.3v1.8M564.9 503.2l-3 5.3-1.5-2.6M641.9 516.3v1.6M641.9 519.8v1.7M667 516.6v16M777 516.6v16M792 516.6v16"/>
<path d="M807 502.8h30M807 507.1h30M807 511.3h30M807 515.5h30M807 519.8h30M807 516.6h-155v67.5M472 521.8v1.7M472 525.4v16.2M563.5 535l-3.1 5.3-1.5-2.7M641.9 523.2v17.1M652 532.6h185.2M652 521.5h155"/>
<path d="M652 526.5h155M689 532.6v51.4M807 524h30M807 528.3h30M814 532.6v19M815.5 537.5h2.8M819.1 537.5h.7M819.5 533.5v2.9M819.5 537.2v.7M819.5 538.7v2.8M820.6 537.5h2.9M825 537.5h3.4"/>
<path d="M826.2 535.9l7.6-1.6v6.4l-7.6-1.5zM829.3 537.5h.8M831 537.5h3.5M6 547.1h10M472 543.3v1.7M472 546.9v1.7M472 550.3v16.2M602 554.1v.3M602 556.2v.3M602 558.3v.3M603.8 554.1h.4M606 554.1h.3"/>
<path d="M608.2 554.1h.3M610.4 554.1h.3M612.6 554.1h.3M614.7 554.1h.3M616.9 554.1h.3M619.1 554.1h.3M621.2 554.1h.3M623.4 554.1h.3M625.6 554.1h.3M627.8 554.1h.3M629.9 554.1h.4M632.1 554.1h.3"/>
<path d="M634.3 554.1h.3M636.5 554.1h.3M638.6 554.1h.3M640.8 554.1h.3M641.9 542.1v1.7M641.9 545.6v1.7M641.9 549.1v17M643 554.1h.3M645.2 554.1h.3M647.3 554.1h.4M649.5 554.1h.3M652 548h37"/>
<path d="M689 542.5h148M689 551.6h148M689 554.1h-37.3M706.1 551.6v10M741.1 551.6v14.4M761.9 551.6v10M782.5 551.6v10M810.3 551.6v10M822.5 551.6v10M837 547.1h10M16 571.8h107.4v12.2h-107.4M472 568.3v1.8"/>
<path d="M472 571.8v1.7M472 575.4v8.1M602 560.5v.3M602 562.6v.3M602 564.8v.3M602 566.9v.3M602 569v.3M602 571.2v.3M602 573.3v.4M602 575.5v.3M602 577.6v.3M602 579.8v.3"/>
<path d="M641.9 567.9v1.7M641.9 571.4v1.8M641.9 574.9v8.6M652 570.6h37M652 560.1h37M689 561.6h148M689 579h44M703 566v18M718 566v18M733 575.1h28M733 566v18M761 566v18"/>
<path d="M768 561.6v4.4M809 566v18M822 566v18M822 575.1h15M837 566h-185M76.5 584.1v9.9M126.5 584.1v9.9M176.5 584.1v9.9M226.5 584.1v9.9M276.5 584.1v9.9M326.5 584.1v9.9M376.5 584.1v9.9"/>
<path d="M426.5 584.1v9.9M476.5 584.1v9.9M526.5 584.1v9.9M576.5 584.1v9.9M602 581.9v.3M626.5 584.1v9.9M652 584h185M676.5 584.1v9.9M726.5 584.1v9.9M776.5 584.1v9.9"/>
<circle cx="165" cy="87.3" r="5.5"/>
<circle cx="265" cy="87.3" r="5.5"/>
<circle cx="285" cy="87.3" r="5.5"/>
<circle cx="199" cy="232.1" r="18"/>
<circle cx="199" cy="232.1" r="20"/>
<circle cx="585.3" cy="228.5" r="2.1"/>
<circle cx="601.3" cy="236" r="9"/>
<circle cx="167" cy="247.1" r="4.2"/>
<circle cx="231" cy="247.1" r="4.2"/>
<circle cx="165" cy="425.6" r="7"/>
<circle cx="165" cy="425.6" r="5.5"/>
<circle cx="265" cy="425.6" r="5.5"/>
<circle cx="285" cy="425.6" r="5.5"/>
<circle cx="285" cy="425.6" r="7"/>
<circle cx="819.5" cy="537.5" r="2.99"/>
<circle cx="819.5" cy="537.5" r="1.39"/>
<circle cx="654.1" cy="575.3" r="1.9"/>
</g>
<g fill="#000">
<path d="M61.2 47.3l.6 3.5h-1.2zM77 43.8h1.1l-.5 3.5zM77.6 57.3l.5 3.5h-1.1zM77 83.8h1.1l-.5 3.5zM88.2 77.3l.6 3.5h-1.2zM87.6 93.8h1.2l-.6 3.5zM169.2 82.3l2.9-2-2.1 2.9zM327.6 77.3l.5 3.5h-1.1zM327 93.8h1.1l-.5 3.5zM60.6 123.8h1.2l-.6 3.5zM99 139.3l3.5-.6v1.2zM295.5 138.7l3.5 .6-3.5 .6z"/>
<path d="M169 175.7l3.5-.6v1.2zM225.5 175.1l3.5 .6-3.5 .6zM373.9 172.8l3.5 .6-3.5 .5zM377.4 173.4l3.6-.6v1.1zM434 172.8l3.4 .6-3.4 .5zM437.4 173.4l3.5-.6v1.1zM577.3 179.9l3.5 .6-3.5 .6zM587.8 180.5l3.5-.6v1.2zM165 188.2l3.5-.5v1.1zM195.5 187.7l3.5 .5-3.5 .6zM199 196.4l4.8-.8v1.6zM377.4 190.1l3.6-.5v1.1z"/>
<path d="M403.9 189.6l3.6 .5-3.6 .6zM578.1 194l3.4 .5-3.4 .6zM587 194.5l3.5-.5v1.1zM58.4 202.1l.6 3.5h-1.2zM141.4 202.1l.8 3.4-1.2 .1zM233.7 205.1l.8 .8-2.9 2zM255.7 202.1l.4 3.5-1.2-.1zM558.8 207.5h1.2l-.6 3.5zM559.4 212.6l.6 3.5h-1.2zM791.9 214.1l.6 3.5h-1.2zM71.8 232.1l.6 3.5h-1.2zM120.3 232.1l.6 3.5h-1.2z"/>
<path d="M152.6 223.6l2.6 2.4-3.3-1.5zM242.4 225.2l2.5-2.4 .7 1zM119.7 243.6h1.2l-.6 3.5zM136.1 252l3 1.9-3.5-.9zM231.9 245.7l3.3-1.3-2.7 2.4zM257.8 252.1l3-2 .5 1.1zM704.6 246.5h1.1l-.6 3.6zM705.1 252.1l.6 3.5h-1.1zM791.3 246.5h1.2l-.6 3.6zM57.8 278.6h1.2l-.6 3.5zM71.2 278.6h1.2l-.6 3.5zM84.5 278.6h1.2l-.6 3.5z"/>
<path d="M85.1 266.1l.6 3.5h-1.2zM117.8 262.5l1.2 .2-1.1 3.4zM281.2 262.6l1.1-.1-.2 3.6zM56.3 282.1h4l-2 3.5zM167 293.2l3.5-.6v1.2zM195.5 292.6l3.5 .6-3.5 .6zM199 289.4l4.8-.8v1.6zM167 306.4l3.5-.6v1.1zM227.5 305.8l3.5 .6-3.5 .5zM68 385.5l.6 3.5h-1.2zM87.4 385.5l.6 3.5h-1.2zM312.5 382.1h1.1l-.5 3.4z"/>
<path d="M313.1 395.6l.5 3.4h-1.1zM86.8 422.1h1.2l-.6 3.4zM148.5 425.5l.8 4.9h-1.6zM222.8 425.5l.8 4.9h-1.6zM260.3 422.6l3.3 1.4-.6 1zM267 426.1l2.6 2.4-3.2-1.4zM67.4 462h1.2l-.6 3.5zM165 474l3.5-.6v1.2zM261.5 473.4l3.5 .6-3.5 .6zM99 483.6l3.5-.6v1.1zM161.5 483l3.5 .6-3.5 .5zM165 483.6l3.5-.6v1.1z"/>
<path d="M281.5 483l3.5 .6-3.5 .5z"/>
</g>
<g font-size="6">
<text x="764.8" y="578.9">P23Y5B153035</text>
<text x="812.1" y="578.9">00</text>
</g>
<g font-size="5.7">
<text x="210.1" y="41.7" transform="rotate(-44 210.1 41.7)">R 5</text>
<text x="213.4" y="45.9" transform="rotate(-44 213.4 45.9)">TYP</text>
<text x="76.7" y="54.3" transform="rotate(-90 76.7 54.3)">5</text>
<text x="326.7" y="64.8" transform="rotate(-90 326.7 64.8)">=10=</text>
<text x="76.7" y="76.2" transform="rotate(-90 76.7 76.2)">15</text>
<text x="60.3" y="91.3" transform="rotate(-90 60.3 91.3)">40</text>
<text x="87.3" y="124.2" transform="rotate(-90 87.3 124.2)">=10=</text>
<text x="562.9" y="134.3">SCALE/ÉCHELLE</text>
<text x="619.5" y="134.3">1:1</text>
<text x="696.6" y="132.5">SCALE/ÉCHELLE</text>
<text x="753.2" y="132.5">1:1</text>
<text x="193" y="138.4">100</text>
<text x="165.7" y="153.9">SCALE/ÉCHELLE</text>
<text x="222.3" y="153.9">2:1</text>
<text x="407.3" y="167.9">0</text>
<text x="339.6" y="171.6">0.05 A</text>
<text x="393.5" y="172.5">30-0.03</text>
<text x="791" y="171.7" transform="rotate(-90 791 171.7)">0</text>
<text x="189.4" y="174.8">=30=</text>
<text x="333.7" y="178.6">B</text>
<text x="459.1" y="175.1">0.05 B</text>
<text x="538.2" y="175">+0.015</text>
<text x="543.2" y="179.6">0</text>
<text x="786.5" y="176.7" transform="rotate(-90 786.5 176.7)">+0.018</text>
<text x="515.1" y="184.8">2</text>
<text x="523.2" y="184.8">NOS</text>
<text x="124.1" y="187.4">17±0.1</text>
<text x="378.6" y="189.3">15±0.03</text>
<text x="241.8" y="196.6" transform="rotate(-45 241.8 196.6)">R 10</text>
<text x="214.8" y="198.2">B</text>
<text x="246.5" y="199.3" transform="rotate(-45 246.5 199.3)">TYP</text>
<text x="542.5" y="198.9">2</text>
<text x="550.6" y="198.9">NOS</text>
<text x="797" y="199.8" transform="rotate(-90 797 199.8)">0.02 B</text>
<text x="143.3" y="211" transform="rotate(60 143.3 211)">60°</text>
<text x="286.8" y="210.3" transform="rotate(-33 286.8 210.3)">DEEP</text>
<text x="248.8" y="219.4" transform="rotate(-60 248.8 219.4)">60°</text>
<text x="270.1" y="221" transform="rotate(-33 270.1 221)">x</text>
<text x="276.6" y="216.8" transform="rotate(-33 276.6 216.8)">12</text>
<text x="704.3" y="219.3" transform="rotate(-90 704.3 219.3)">45°</text>
<text x="119.4" y="222.9" transform="rotate(-90 119.4 222.9)">7.5</text>
<text x="259.2" y="227.9" transform="rotate(-33 259.2 227.9)">M5</text>
<text x="272.9" y="225.4" transform="rotate(-33 272.9 225.4)">02.NOS</text>
<text x="704.3" y="227.1" transform="rotate(-90 704.3 227.1)">x</text>
<text x="709.5" y="227.8" transform="rotate(-90 709.5 227.8)">TYP</text>
<text x="554" y="239.1" transform="rotate(-90 554 239.1)">0</text>
<text x="704.3" y="235.3" transform="rotate(-90 704.3 235.3)">1</text>
<text x="57.5" y="246" transform="rotate(-90 57.5 246)">40</text>
<text x="268.4" y="247.7" transform="rotate(30 268.4 247.7)">120°</text>
<text x="118.4" y="256.6" transform="rotate(-30 118.4 256.6)">120°</text>
<text x="558.5" y="254.9" transform="rotate(-90 558.5 254.9)">1.6+0.1</text>
<text x="71" y="270.9" transform="rotate(-90 71 270.9)">25±0.02</text>
<text x="562.7" y="275.4">SCALE/ÉCHELLE</text>
<text x="574" y="270.2">SECTION</text>
<text x="605" y="270.2">A-A</text>
<text x="619.2" y="275.4">1:1</text>
<text x="84.2" y="276.1" transform="rotate(-90 84.2 276.1)">8</text>
<text x="171.1" y="292.3">16±0.1</text>
<text x="214.8" y="291.2">B</text>
<text x="725.1" y="289.7">SECTION</text>
<text x="756.1" y="289.7">B-B</text>
<text x="713.8" y="295">SCALE/ÉCHELLE</text>
<text x="770.4" y="295">2:1</text>
<text x="56.3" y="301.3">A</text>
<text x="187.1" y="305.5">32±0.2</text>
<text x="373.9" y="314.1">SCALE/ÉCHELLE</text>
<text x="430.5" y="314.1">2:1</text>
<text x="162.1" y="321.8">SCALE/ÉCHELLE</text>
<text x="218.6" y="321.8">2:1</text>
<text x="570.9" y="325.7">NOTE:</text>
<text x="570.9" y="331">1)USE</text>
<text x="594.1" y="331">INSERT</text>
<text x="619.6" y="331">AT</text>
<text x="631.1" y="331">ALL</text>
<text x="646.1" y="331">TAPPING</text>
<text x="675.9" y="331">HOLES</text>
<text x="559.9" y="398.5">NOTE</text>
<text x="580.1" y="398.5">:-(English)</text>
<text x="559.9" y="403.8">DEBURR</text>
<text x="588.3" y="403.8">ALL</text>
<text x="603.2" y="403.8">UNSPECIFIED</text>
<text x="647.4" y="403.8">HOLES</text>
<text x="671.5" y="403.8">AND</text>
<text x="688.2" y="403.8">SHARP</text>
<text x="712.6" y="403.8">EDGES.</text>
<text x="86.5" y="409.5" transform="rotate(-90 86.5 409.5)">20</text>
<text x="559.9" y="414.3">NOTE</text>
<text x="559.9" y="419.5">ÉBAVUREZ</text>
<text x="580.1" y="414.3">:-(French)</text>
<text x="595.9" y="419.5">TOUS</text>
<text x="616.2" y="419.5">LES</text>
<text x="631.6" y="419.5">TROUS</text>
<text x="655.8" y="419.5">NON</text>
<text x="673.2" y="419.5">SPÉCIFIÉS</text>
<text x="708.2" y="419.5">ET</text>
<text x="719.6" y="419.5">LES</text>
<text x="735" y="419.5">BORDS</text>
<text x="759.6" y="419.5">TRANCHANTS.</text>
<text x="312.2" y="422.9" transform="rotate(-90 312.2 422.9)">45°</text>
<text x="67.1" y="429.5" transform="rotate(-90 67.1 429.5)">40</text>
<text x="312.2" y="430.7" transform="rotate(-90 312.2 430.7)">x</text>
<text x="317.5" y="431.4" transform="rotate(-90 317.5 431.4)">TYP</text>
<text x="312.2" y="438.9" transform="rotate(-90 312.2 438.9)">5</text>
<text x="146.4" y="445.2">A</text>
<text x="220.8" y="445.2">A</text>
<text x="203.1" y="473.1">50±0.2</text>
<text x="128" y="482.7">33</text>
<text x="213.1" y="482.7">60±0.2</text>
<text x="222.5" y="487.9">HOR</text>
<text x="239.5" y="487.9">H7</text>
<text x="490.6" y="492">NOTE</text>
<text x="510.8" y="492">:</text>
<text x="517.3" y="492">(English)</text>
<text x="490.6" y="497.2">#</text>
<text x="499.2" y="497.2">MATERIAL:</text>
<text x="534.6" y="497.2">Aluminum,</text>
<text x="572.9" y="497.2">7075-T6</text>
<text x="165.9" y="500.3">SCALE/ÉCHELLE</text>
<text x="222.4" y="500.3">2:1</text>
<text x="490.6" y="502.5">#</text>
<text x="499.2" y="502.5">FINISH:</text>
<text x="525.6" y="502.5">SELF-ANODIZING</text>
<text x="490.6" y="507.7">#</text>
<text x="499.2" y="507.7">MACHINING:</text>
<text x="490.6" y="513">#</text>
<text x="499.2" y="513">WEIGHT(Kg</text>
<text x="537.2" y="513">):</text>
<text x="546.4" y="513">0.18</text>
<text x="564.7" y="513">kg</text>
<text x="490.6" y="523.5">NOTE</text>
<text x="510.8" y="523.5">:-(French)</text>
<text x="490.6" y="528.7">#</text>
<text x="490.6" y="534">#</text>
<text x="499.2" y="534">FINITION</text>
<text x="499.2" y="528.7">MATÉRIEL</text>
<text x="529" y="534">:</text>
<text x="532.3" y="528.7">:</text>
<text x="538.7" y="528.7">Aluminum,</text>
<text x="539.6" y="534">SELF-ANODIZING</text>
<text x="577" y="528.7">7075-T6</text>
<text x="490.6" y="539.2">#</text>
<text x="499.2" y="539.2">MACHINES</text>
<text x="534.7" y="539.2">:</text>
<text x="490.6" y="544.5">#</text>
<text x="499.2" y="544.5">POIDS</text>
<text x="521.7" y="544.5">(Kg):</text>
<text x="541.9" y="544.5">0.18</text>
<text x="560.1" y="544.5">kg</text>
</g>
<text font-size="5.6" x="723.5" y="539.3">WIPRO PARI GROUP</text>
<g font-size="5.4">
<text x="333.3" y="171.6">n</text>
<text x="453" y="175.1">i</text>
<text x="515.1" y="179.6">O7 H7</text>
<text x="542.5" y="193.7">O5.5</text>
<text x="791" y="203.7" transform="rotate(-90 791 203.7)">O18 H7</text>
<text x="797" y="206" transform="rotate(-90 797 206)">n</text>
<text x="308.3" y="452" transform="rotate(32 308.3 452)">O 5.5</text>
<text x="202.1" y="487.9">u0.02</text>
</g>
<g font-size="4.9">
<text x="42.9" y="6.6">1</text>
<text x="101.3" y="6.7">2</text>
<text x="152.5" y="6.7">3</text>
<text x="202.1" y="6.7">4</text>
<text x="252.1" y="6.7">5</text>
<text x="300.6" y="6.7">6</text>
<text x="352.6" y="6.7">7</text>
<text x="401.9" y="6.7">8</text>
<text x="448.4" y="6.7">9</text>
<text x="498.1" y="6.7">10</text>
<text x="546.4" y="6.7">11</text>
<text x="597" y="6.7">12</text>
<text x="648.5" y="6.6">13</text>
<text x="699.4" y="6.6">14</text>
<text x="749" y="6.7">15</text>
<text x="809.5" y="6.6">16</text>
<text x="9.7" y="26.7">M</text>
<text x="840.6" y="26.7">M</text>
<text x="9.7" y="71.4">L</text>
<text x="840.6" y="71.4">L</text>
<text x="9.7" y="124.2">K</text>
<text x="840.6" y="124.2">K</text>
<text x="9.7" y="173.4">J</text>
<text x="840.6" y="173.4">J</text>
<text x="9.7" y="222.7">H</text>
<text x="840.6" y="222.7">H</text>
<text x="9.7" y="274.3">G</text>
<text x="840.6" y="274.3">G</text>
<text x="9.7" y="322.6">F</text>
<text x="840.6" y="322.6">F</text>
<text x="9.7" y="373.3">E</text>
<text x="840.6" y="373.3">E</text>
<text x="9.7" y="423.8">D</text>
<text x="840.6" y="423.8">D</text>
<text x="9.7" y="472.8">C</text>
<text x="840.6" y="472.8">C</text>
<text x="9.7" y="522.1">B</text>
<text x="840.6" y="522.1">B</text>
<text x="9.7" y="568.7">A</text>
<text x="840.6" y="568.7">A</text>
<text x="17.2" y="577">NOTE FOR WIPRO PARI DESIGN -REF. ONLY</text>
<text x="45.9" y="582.3">WEAR DETAILS : NA</text>
<text x="42.9" y="590.6">1</text>
<text x="101.3" y="590.7">2</text>
<text x="152.5" y="590.7">3</text>
<text x="202.1" y="590.7">4</text>
<text x="252.1" y="590.7">5</text>
<text x="300.6" y="590.7">6</text>
<text x="352.6" y="590.7">7</text>
<text x="401.9" y="590.7">8</text>
<text x="448.4" y="590.7">9</text>
<text x="498.1" y="590.7">10</text>
<text x="546.4" y="590.7">11</text>
<text x="597" y="590.7">12</text>
<text x="648.5" y="590.6">13</text>
<text x="699.4" y="590.5">14</text>
<text x="749" y="590.7">15</text>
<text x="809.5" y="590.5">16</text>
</g>
<text font-size="4.2" x="677.1" y="13.9">NOTE : STANDARD FASTENER TORQUE AS PER STD-DES-01-00FR-DES-006-00</text>
<g font-size="3.9">
<text x="653" y="530.9">REVISION</text>
<text x="708.9" y="530.9">DESCRIPTION</text>
<text x="779.4" y="530.9">DATE</text>
<text x="793.1" y="530.9">DRN.BY</text>
<text x="610.8" y="557.1">RESERVED</text>
<text x="635.2" y="557.1">SPACE</text>
<text x="610.8" y="562.7">FOR</text>
<text x="610.8" y="568.3">CONTROLLED</text>
<text x="640.7" y="568.3">COPY</text>
<text x="610.8" y="573.8">STAMP</text>
</g>
<text font-size="3.6" x="738.5" y="549.8">MOUNTING BKT</text>
<text font-size="3.5" x="655.4" y="547.1">www.wipropari.com</text>
<g font-size="3.1">
<text x="818.1" y="527.3">LIMITS</text>
<text x="815" y="545.5">DRAWING TYPE</text>
<text x="690" y="546.1">DESCRIPTION</text>
<text x="689.5" y="554.6">SURFACE AREA</text>
<text x="706.2" y="554.6">SURFACE TREATMENT</text>
<text x="742.7" y="554.6">MACHINING</text>
<text x="762.5" y="554.6">DESIGN UNIT</text>
<text x="783.6" y="554.6">DESIGN UNIT CD.</text>
<text x="811" y="554.4">TEAM NO.</text>
<text x="823.3" y="554.5">SHEET SIZE</text>
<text x="828.6" y="559.9">A1</text>
<text x="689.4" y="564.9">REFERENCE DWG.</text>
<text x="690.8" y="569.3">DRN.BY</text>
<text x="704.4" y="569.2">CHKD.BY</text>
<text x="719.6" y="569.3">APPD.BY</text>
<text x="739.7" y="569.1">MATERIAL</text>
<text x="741.8" y="564.7">PART CLASS.</text>
<text x="768.6" y="564.7">HEAT TREATMENT</text>
<text x="772.5" y="569.7">DRG./PART CODE</text>
<text x="811.9" y="569.3">REV.</text>
<text x="824.4" y="569.4">SCALE</text>
<text x="737.3" y="578">NET WEIGHT-Kg</text>
<text x="824.4" y="578.5">SHEET</text>
</g>
<text font-size="3" x="832.4" y="403.9">°</text>
<g font-size="2.8">
<text x="558.3" y="505.4">3.2</text>
<text x="813.4" y="531.5">Gen Tol.: IS 2102</text>
<text x="556.9" y="537.2">3.2</text>
<text x="652.1" y="550.4">1.ALL DIMENSIONS ARE</text>
<text x="652" y="556.4">2.DO NOT SCALE</text>
<text x="652" y="562.5">3.IF IN DOUBT ,</text>
<text x="652" y="569.2">LOCATION :</text>
<text x="657.2" y="575.8">ALL RIGHTS OF REPRODUCTION &amp;</text>
<text x="689.1" y="575">03006330</text>
<text x="703.4" y="574.9">03004785</text>
<text x="718.4" y="575">03002882</text>
<text x="657.7" y="579.2">DISTRIBUTION ARE RESERVED</text>
</g>
<g font-size="2.7">
<text x="817.3" y="549.9">MACHINING</text>
<text x="652.9" y="553.5">IN mm</text>
<text x="652.7" y="559.5">DRAWING.</text>
<text x="689.6" y="559.1">25.88 in^2</text>
<text x="724.1" y="559.2">#</text>
<text x="751" y="559.1">#</text>
<text x="766.6" y="559">WPES</text>
<text x="790.3" y="558.8">0300</text>
<text x="811.9" y="558.8">PL-02</text>
<text x="652.7" y="565.5">ASK TEAM MEMBER</text>
<text x="673.4" y="569.6">PUNE</text>
<text x="727.4" y="564.9">---</text>
<text x="761.4" y="564.9">B</text>
<text x="813.3" y="564.9">---</text>
<text x="746.1" y="573.2">#</text>
<text x="825.6" y="573.4">2 : 1</text>
<text x="653.1" y="576.3">C</text>
<text x="689.4" y="582.4">03/04/2024</text>
<text x="703.7" y="582.5">03/04/2024</text>
<text x="718.7" y="582.6">03/04/2024</text>
<text x="742.3" y="582.2">0.18 kg</text>
<text x="824.1" y="582.4">1 OF 1</text>
</g>
<g font-size="2.5">
<text x="807.8" y="392">DEBURR AND REMOVE SHARP</text>
<text x="808.2" y="394.8">EDGES UNLESS SHARP EDGE</text>
<text x="809.1" y="400.9">UNSP.RADII</text>
<text x="809.8" y="397.6">REQUIREMENT SPECIFIED</text>
<text x="824.4" y="400.7">UNSP.CHF.</text>
<text x="812.2" y="403.6">0.5 R</text>
<text x="825.3" y="403.9">0.5 X 45</text>
<text x="812.8" y="411.8">UP TO 10</text>
<text x="829.1" y="411.9">±1.5°</text>
<text x="811.4" y="416.1">10 UP TO 50</text>
<text x="828.5" y="416.1">±0°50'</text>
<text x="810.4" y="424.5">120 UP TO 400</text>
<text x="810.9" y="420.3">50 UP TO 120</text>
<text x="828.5" y="424.5">±0°15'</text>
<text x="828.5" y="420.3">±0°25'</text>
<text x="811.7" y="433.2">0.5 UP TO 3</text>
<text x="812.5" y="437.5">3 UP TO 6</text>
<text x="829.6" y="437.4">±0.2</text>
<text x="829.6" y="433.2">±0.1</text>
<text x="812" y="441.7">6 UP TO 30</text>
<text x="829.6" y="441.7">±0.5</text>
<text x="810.9" y="445.9">30 UP TO 120</text>
<text x="829.6" y="446">±0.8</text>
<text x="809.9" y="454.4">315 UP TO 1000</text>
<text x="810.3" y="450.2">120 UP TO 315</text>
<text x="829.6" y="450.2">±1.2</text>
<text x="830.7" y="454.4">±2</text>
<text x="809.4" y="458.7">1000 UP TO 2000</text>
<text x="830.6" y="458.7">±3</text>
<text x="811.9" y="463">OVER 2000</text>
<text x="830.7" y="463">±4</text>
<text x="813.1" y="471.6">UP TO 10</text>
<text x="830.1" y="471.6">±1°</text>
<text x="811.4" y="475.9">10 UP TO 50</text>
<text x="828.5" y="475.9">±0°30'</text>
<text x="810.4" y="484.4">120 UP TO 400</text>
<text x="811.2" y="480.1">50 UP TO 120</text>
<text x="828.5" y="484.4">±0°10'</text>
<text x="828.5" y="480.1">±0°20'</text>
<text x="811.7" y="493">0.5 UP TO 3</text>
<text x="812.4" y="497.2">3 UP TO 6</text>
<text x="829.6" y="497.3">±0.1</text>
<text x="829.6" y="493">±0.1</text>
<text x="811.9" y="501.5">6 UP TO 30</text>
<text x="829.6" y="501.5">±0.2</text>
<text x="810.8" y="505.8">30 UP TO 120</text>
<text x="829.6" y="505.8">±0.3</text>
<text x="809.8" y="514.3">315 UP TO 1000</text>
<text x="810.3" y="510.1">120 UP TO 315</text>
<text x="829.6" y="510">±0.5</text>
<text x="829.6" y="514.3">±0.8</text>
<text x="668.4" y="519.9">.</text>
<text x="783.5" y="520">.</text>
<text x="799.1" y="519.9">.</text>
<text x="809.2" y="518.5">1000 UP TO 2000</text>
<text x="829.6" y="518.5">±1.2</text>
<text x="668.4" y="524.9">.</text>
<text x="783.3" y="524.8">.</text>
<text x="799.1" y="524.8">.</text>
<text x="811.9" y="522.8">OVER 2000</text>
<text x="830.6" y="522.7">±2</text>
</g>
<g font-size="2.4">
<text x="4.1" y="556.9" transform="rotate(-90 4.1 556.9)">Uploading\2022-23\P23Y5\P23Y5B153035.dft</text>
<text x="4.1" y="584.1" transform="rotate(-90 4.1 584.1)">\\srv01102\ExDM</text>
</g>
<g font-size="2.1">
<text x="811.5" y="406.1">UNSPECIFIED TOL.(FAB)</text>
<text x="812.5" y="408.5">FOR ANGULAR IN mm.</text>
<text x="811.6" y="427.7">UNSPECIFIED TOL.(FAB)</text>
<text x="813.6" y="430.1">FOR LINEAR IN mm.</text>
<text x="811.7" y="466.1">UNSPECIFIED TOL.(M/C)</text>
<text x="812.5" y="468.5">FOR ANGULAR IN mm.</text>
<text x="811.7" y="487.6">UNSPECIFIED TOL.(M/C)</text>
<text x="813.6" y="489.9">FOR LINEAR IN mm.</text>
</g>
</svg>
